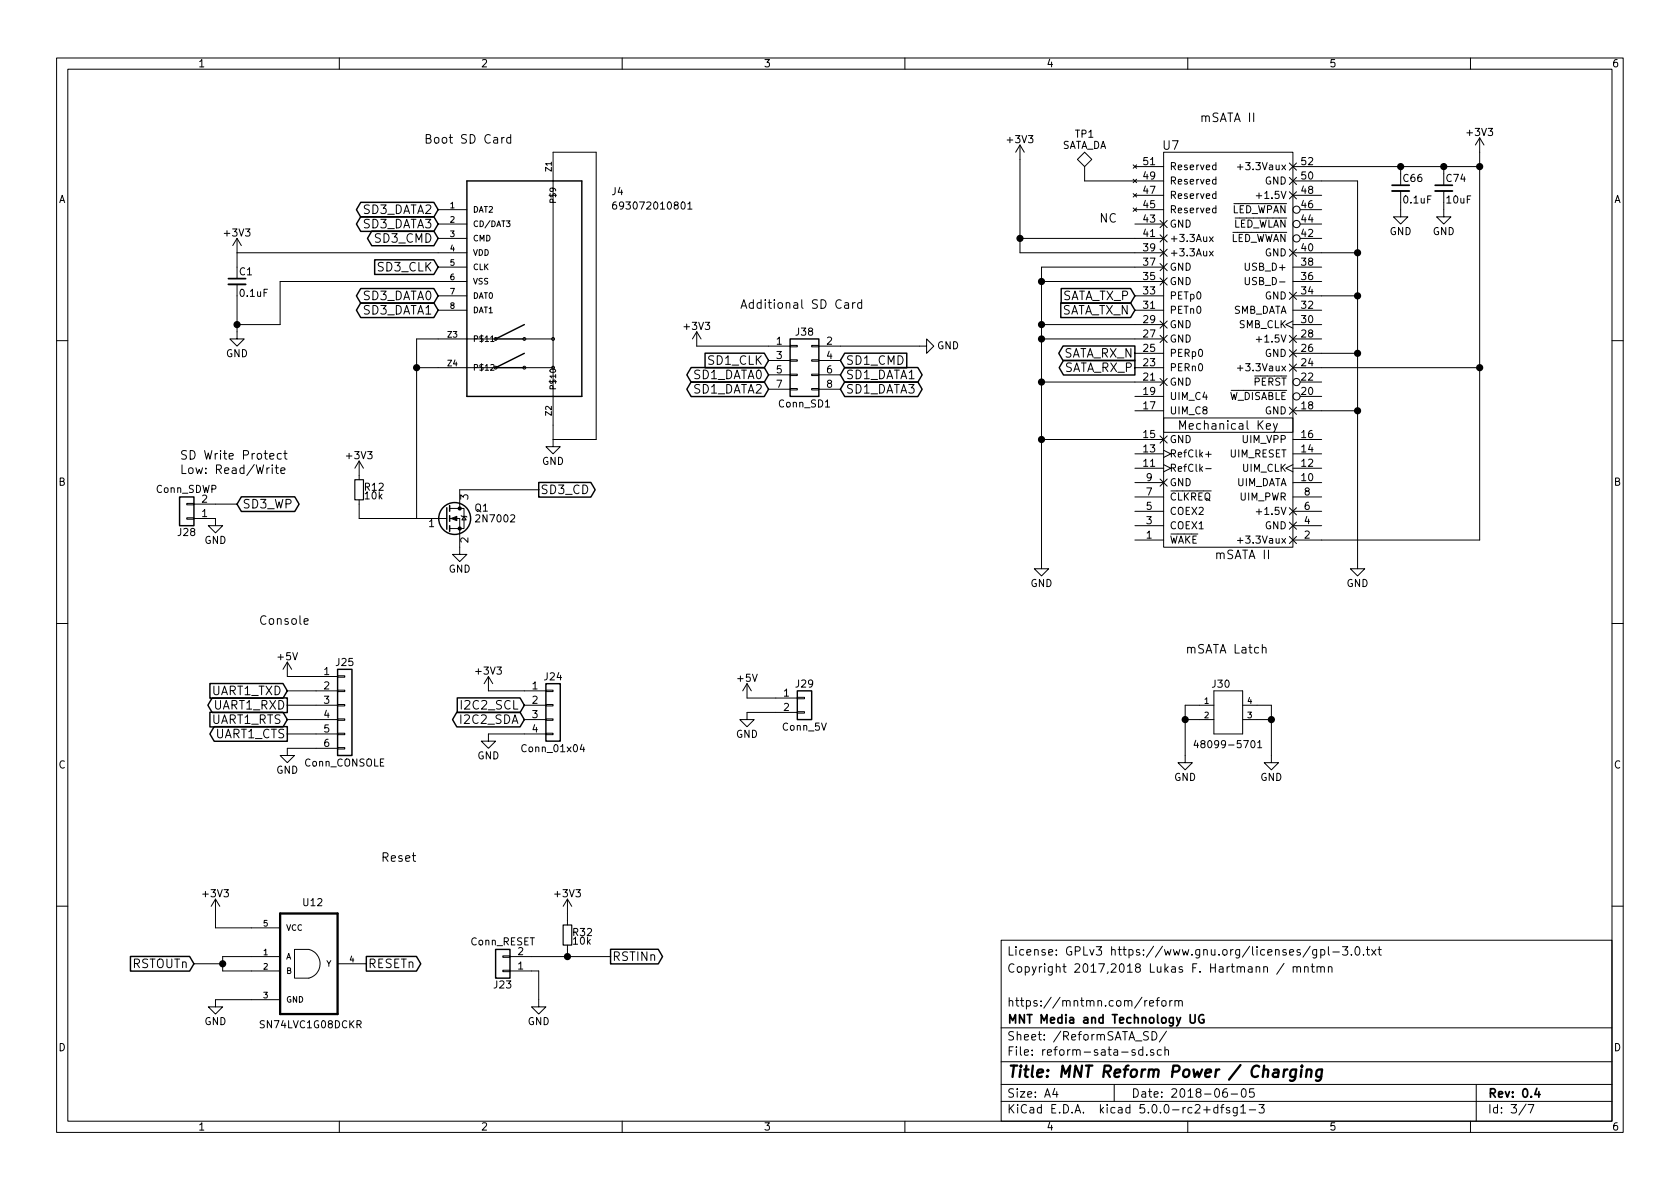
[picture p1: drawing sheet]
<svg xmlns="http://www.w3.org/2000/svg" width="297mm" height="210mm" viewBox="0 0 297 210" stroke-linecap="round" stroke-linejoin="round" font-family="sans-serif">
<g fill="none" stroke="#000" stroke-width=".18">
<path d="M10 10.3h277v189.9h-277zM12 12.2h273v186.1h-273zM60 10.3v1.9M110 10.3v1.9M160 10.3v1.9M210 10.3v1.9M260 10.3v1.9M77.5 37.1h5M77.5 39.6h5M88.7 24.3v1M89.2 24.3l-.4 .1-.1 .2M89.5 39.1h.7l-.4 .3 .4 .2-.1 .4-.1 .1-.5-.1"/>
<path d="M90.3 24.4l-.4-.1-.3 .3v.4l.1 .2h.6M90.3 23.8v1.5M97.8 26.9h7.6v50.8h-7.6zM108.9 35.7h-.2a.79 .79 0 0 0-.1 1.3l.4-.2v-.5l-.4-.1-.3 .2M121.6 36.1l.4-.4v1.3M121.6 37h.8M180.3 25.6v19.1h25.4M180.3 25.6l-.7 1.3M180.3 25.6l.8 1.3M190.5 28.2l1.3-1.3 1.2 1.3-1.2 1.3zM191.8 29.5v2.5h13.9M200.4 29.2l.6 .6"/>
<path d="M200.4 34.2l.6 .6M200.4 36.8l.6 .6M200.4 31.7l.6 .6M200.7 37.1h5M200.7 39.6h5M200.7 29.5h5M200.7 34.5h5M201 29.2l-.6 .6M201 36.8l-.6 .6M201 34.2l-.6 .6M201 31.7l-.6 .6M205.1 39l1.3 1.3"/>
<path d="M205.7 26.9h22.9v69.9h-22.9zM206.4 39l-1.3 1.3M215 29.2h-.4l-.2 .2 .1 .6h.5M215 36.8h-.4l-.2 .2 .1 .6h.5M215 34.3h-.4l-.2 .2 .1 .5h.5M215 31.8l-.4-.1-.2 .2 .1 .6h.5M215 28.7v1.3M215 31.3v1.3M215 33.8v1.3M215 36.4v1.2M218.8 29.5h1M219.3 29.1v.9"/>
<path d="M222.1 34.6h1M228 31.4l1.2 1.2M228 28.8l1.2 1.3M228 33.9l1.2 1.3M228.6 32h11.4v68.6h1.3l-1.3 1.2-1.2-1.2h1.2M228.6 29.5h33M228.6 34.5h5.1M229.2 31.4l-1.2 1.2M229.2 28.8l-1.2 1.3M229.2 33.9l-1.2 1.3M229.9 37.1h3.8M229.9 39.6h3.8"/>
<path d="M247.6 33.8v4.5h1.3l-1.3 1.3-1.2-1.3h1.2M247.6 29.5v1.2M255.3 33.8v4.5h1.2l-1.2 1.3-1.3-1.3h1.3M255.3 29.5v1.2M261.6 24.4v71.1h-33M261.6 24.4l-.7 1.2M261.6 24.4l.8 1.2M41.9 50.3v9.6h1.3l-1.3 1.3-1.3-1.3h1.3M41.9 42.2l-.8 1.2M41.9 42.2v5M41.9 42.2l.8 1.2M41.9 44.7h40.6"/>
<path d="M77.5 42.2h5M77.5 47.2h5M77.5 52.3h5M77.5 54.9h5M82.5 49.8h-33v7.6h-7.6M87.6 59.9h-13.9v31.8M92.7 59.9h5.1M123.2 58.7l-.8 1.2M123.2 58.7v2.5h16.5M123.2 58.7l.8 1.2M149.4 53.6h.6v.9M150 53.9h-.5a.3 .3 0 0 0-.2 .3 .3 .3 0 0 0 .2 .3h.5"/>
<path d="M150.7 53.5v1M151.2 53.5l-.3 .1-.2 .2M152.3 53.6l-.4-.1-.3 .3 .2 .7h.5M152.3 53v1.5M180.3 42.2h25.4M184.1 49.8h21.6M184.1 57.4h21.6M184.1 59.9h21.6M200.7 52.3h5M200.7 54.9h5M205.1 41.5l1.3 1.3M205.1 49.1l1.3 1.3"/>
<path d="M205.1 59.3l1.3 1.3M205.1 46.6l1.3 1.3M205.1 56.8l1.3 1.2M205.1 44.1l1.3 1.2M205.7 47.2h-21.6v53.4h1.3l-1.3 1.2-1.2-1.2h1.2M206.4 41.5l-1.3 1.3M206.4 49.1l-1.3 1.3M206.4 59.3l-1.3 1.3M206.4 46.6l-1.3 1.3M206.4 56.8l-1.3 1.2M206.4 44.1l-1.3 1.2M213.8 41.9l.7 .8"/>
<path d="M213.8 44.4l.7 .9M214.5 41.9l-.7 .8M214.5 44.4l-.7 .9M220.2 49.1v1l.2 .2h.4l.1-.2v-1M228 44.1l1.2 1.2M228 51.7l1.2 1.3M228 59.3l1.2 1.3M228.6 56.8l-1.3 .6 1.3 .6M228.6 44.7h11.4M228.6 49.8h5.1M228.6 57.4h5.1M228.6 59.9h5.1"/>
<path d="M228.6 47.2h5.1M228.6 52.3h11.4M228.6 54.9h5.1M229.2 44.1l-1.2 1.2M229.2 51.7l-1.2 1.3M229.2 59.3l-1.2 1.3M229.9 42.2h3.8M10 60.2h2M50.4 79.7v1.3l.3 .2M73.7 65h13.9M86.8 64.5h.4l.2 .2-.7 .8h.7M86.8 60.4h.6"/>
<path d="M92.7 65h5.1M97.3 65.4a.5 .5 0 0 1 .6-.2 .5 .5 0 0 1 .3 .5 .58 .58 0 0 1-1-.2zM97.8 77.7v1.3h1.3l-1.3 1.3-1.3-1.3h1.3M135.9 63.7h3.8M135.9 66.3h3.8M135.9 68.8h3.8M139.7 68.7h1.3v.3h-1.3zM139.7 66.2h1.3v.2h-1.3zM139.7 63.6h1.3v.3h-1.3zM139.7 61.1h1.3v.2h-1.3zM143.5 68.7h1.3v.3h-1.3zM143.5 66.2h1.3v.2h-1.3z"/>
<path d="M143.5 63.6h1.3v.3h-1.3zM143.5 61.1h1.3v.2h-1.3zM144.8 61.2h19v-1.3l1.3 1.3-1.3 1.3v-1.3M144.8 63.7h3.8M144.8 66.3h3.8M144.8 68.8h3.8M184.1 77.7h21.6M184.1 67.6h21.6M200.7 65h5M200.7 70.1h5M200.7 62.5h5M200.7 72.6h5"/>
<path d="M205.1 66.9l1.3 1.3M205.1 77.1l1.3 1.3M205.7 73.9h22.9v2.5h-22.9zM205.7 79.6l1.3 .7-1.3 .6M206.4 66.9l-1.3 1.3M206.4 77.1l-1.3 1.3M208.6 75.9v-1.5l.5 1.1 .5-1.1v1.5M213.7 79.9v.9M218.8 65.1h1M219.3 64.6v1M222.1 60h1M225.1 74.9l.4 1"/>
<path d="M225.9 74.9l-.6 1.4-.2 .1M228 64.4l1.2 1.3M228 61.8l1.2 1.3M228 72l1.2 1.3M228.6 65h33M228.6 77.7h5.1M228.6 62.5h11.4M228.6 72.6h11.4M229.2 61.8l-1.2 1.3M229.2 64.4l-1.2 1.3M229.2 72l-1.2 1.3M229.9 70.1h3.8"/>
<path d="M229.9 67.6h3.8M285 60.2h2M33 89h1.3v.3h-1.3zM33 91.6h1.3v.2h-1.3zM34.3 91.7h3.8v1.3h1.3l-1.3 1.2-1.3-1.2h1.3M34.3 89.1h7.6M47.7 80.7l.7-.2v-.2l-.5-.1-.2 .2 .1 .7h.6M48.1 82.2v.1M48.1 82.7v1M48.6 82.7h.6M48.9 82.2v1.3l.3 .2M49.7 83.2l.7-.1-.1-.3-.4-.1-.2 .2v.8h.6"/>
<path d="M49.7 80.3l-.4-.1-.3 .3 .1 .6h.6M50.2 80.2h.5M63.5 88.4v3.3h15.5M63.5 81.5l-.8 1.3M63.5 81.5v3.3M63.5 81.5l.8 1.3M79.5 91.7h1.8v6.3h1.2l-1.2 1.3-1.3-1.3h1.3M79.5 89.9h1.8M81.3 89.9h.7v3.6h-2.5M81.5 91.2l.2 .1h.7l.1 .1M82 91.3l.4 .6h-.7zM95.2 86.6h-13.9v3.3"/>
<path d="M200.7 95.5h5M200.7 93h5M200.7 90.4h5M200.7 87.9h5M200.7 85.3h5M200.7 82.8h5M200.7 80.3h5M205.1 84.7l1.3 1.3M205.7 82.2l1.3 .6-1.3 .6M206.4 84.7l-1.3 1.3M213.2 82.9h.9M213.2 80.3h.9"/>
<path d="M218.8 95.6h1M219.3 95.1v1M222.1 90.5h1M228 94.9l1.2 1.2M228 92.3l1.2 1.3M228 89.8l1.2 1.3M228.6 82.2l-1.3 .6 1.3 .6M228.6 93h5.1M228.6 90.4h5.1M228.6 87.9h5.1M228.6 85.3h5.1M228.6 82.8h5.1"/>
<path d="M228.6 80.3h5.1M229.2 94.9l-1.2 1.2M229.2 92.3l-1.2 1.3M229.2 89.8l-1.2 1.3M10 110.3h2M50.8 117.1v2.5h8.9M50.8 117.1l-.8 1.3M50.8 117.1l.8 1.3M53.8 109.9l.7-.2-.1-.2-.4-.1-.2 .2v.7h.6M59.7 119.5h1.3v.3h-1.3zM86.4 119.6v2.6h10.1M86.4 119.6l-.8 1.3"/>
<path d="M86.4 119.6l.7 1.3M223.2 114.6l.2-.1h.4l.1 1M285 110.3h2M50.8 122.2h8.9M50.8 124.7h8.9M50.8 127.2h8.9M50.8 129.8h8.9M59.7 132.2h1.3v.3h-1.3zM59.7 129.7h1.3v.2h-1.3zM59.7 127.1h1.3v.3h-1.3zM59.7 124.6h1.3v.2h-1.3zM59.7 122h1.3v.3h-1.3z"/>
<path d="M59.7 132.3h-8.9v1.3h1.3l-1.3 1.3-1.3-1.3h1.3M92.7 124.7h3.8M92.7 127.2h3.8M96.5 129.7h1.3v.2h-1.3zM96.5 127.1h1.3v.3h-1.3zM96.5 124.6h1.3v.2h-1.3zM96.5 122h1.3v.3h-1.3zM96.5 129.8h-10.1v1.3h1.2l-1.2 1.2-1.3-1.2h1.3M102.9 131.6l-.3 .9h.8M103.2 132.1v.8M132.1 120.9v2.5h8.9M132.1 120.9l-.8 1.3"/>
<path d="M132.1 120.9l.7 1.3M141 125.9h1.2v.2h-1.2zM141 123.3h1.2v.3h-1.2zM141 126h-8.9v1.2h1.2l-1.2 1.3-1.3-1.3h1.3M209.5 127.2h5.1M211.4 130.9l-.3 .9h.8M211.7 131.4v.8M214.6 124.7h-5.1v10.2h1.3l-1.3 1.2-1.2-1.2h1.2M214.6 122.2h5.1v7.6h-5.1zM219.7 124.7h5.1v10.2h1.3l-1.3 1.2-1.3-1.2h1.3M219.7 127.2h5.1M222.4 131.3l.3-.3v1.2"/>
<path d="M222.4 132.2h.7M38.1 159v5.1h11.4M38.1 159l-.8 1.3M38.1 159l.8 1.3M100.3 159l-.7 1.3M100.3 159v4.6M100.3 159l.8 1.3M10 160.2h2M34.3 170.4h5.1M49.5 176.8h-11.4v1.2h1.3l-1.3 1.3-1.3-1.3h1.3M49.5 169.2h-10.1v2.5h10.1M52.1 167.9h2.5a2.62 2.62 0 0 1 2 2.5 2.62 2.62 0 0 1-2 2.6h-2.5z"/>
<path d="M59.7 170.4h5.1M88.9 169h1.3v.3h-1.3zM88.9 171.6h1.3v.2h-1.3zM90.2 171.7h5v6.3h1.3l-1.3 1.3-1.2-1.3h1.2M90.2 169.2h17.7M100.3 167.1v2.1M177 166.3h108v32h-108zM202.4 176.9v1M202.8 176.9l-.3 .2-.1 .1M203.3 177.4l.7-.1-.1-.3-.4-.1-.2 .2v.7h.6M204.4 176.9h.6M205 176.4l-.3 .1-.1 .2v1.2"/>
<path d="M205.5 177.1l.2-.2 .4 .2v.7l-.2 .1-.4-.1zM206.8 176.9v1M207.3 176.9l-.3 .1-.2 .2M207.7 177.1l.1-.1a.37 .37 0 0 1 .6 .1v.8M207.7 176.9v1M208.4 177.1l.1-.1a.37 .37 0 0 1 .5 .1v.8M227 170.4l-1.3 1.9M228.7 171.1v-.1a.37 .37 0 0 1 .6 .1v.8M228.7 170.9v1M229.3 171.1l.2-.2 .4 .1v.9M230.7 171.1l.2-.2 .3 .1 .1 .9M230.7 170.9v1"/>
<path d="M231.6 167.3l-1.2 2M231.8 170.9h.6M232 170.4v1.3l.4 .2M232.8 167.9l-.1 1.4-.2 .1-.3-.1M232.8 168l-.4-.1-.3 .3 .1 .6 .2 .1 .4-.1M232.9 171.1v-.1a.37 .37 0 0 1 .6 .1v.8M232.9 170.9v1M233.5 171.1l.1-.1a.37 .37 0 0 1 .6 .1v.8M233.5 168l.4-.1 .3 .3v.6l-.3 .1-.4-.1M233.5 167.9v1.5M234.9 171.1l.2-.2 .3 .1 .1 .9M234.9 167.4v1.3l.2 .2"/>
<path d="M234.9 170.9v1M235.7 168.3h1.1M237.4 167.4h.9l-.5 .6 .4 .1v.7l-.2 .1-.6-.1M238.9 168.8v.1M239.7 167.6l.2-.2a.81 .81 0 0 1 .6 .6 .81 .81 0 0 1-.3 .8l-.1 .1a.79 .79 0 0 1-.4-1.3zM241.1 168.8v.1M241.6 167.9h.5M241.8 167.4v1.3l.3 .2M242.5 167.9l.8 1M243.3 167.9l-.8 1M243.6 167.9h.6M243.9 167.4v1.3l.3 .2"/>
<path d="M285 160.2h2M60 198.3v1.9M110 198.3v1.9M160 198.3v1.9M177 194.8h108M177 191.8h108M177 187.8h108M177 181.8h108M186.5 192.5l-.4 1h1M186.8 193v1M197 191.8v3M200.7 185.7l-.4-.1-.2 .2 .1 .2 .5 .2v.3h-.6"/>
<path d="M202.1 185.7l-.5-.1-.3 .3 .1 .6 .2 .1 .5-.1M202.1 185.1v1.5M202.8 186.5v.1M203 182.5l-.5-.1-.3 .3 .1 .3 .7 .4v.4a.62 .62 0 0 1-.8 0M203.7 182.4a.76 .76 0 0 1 .9 .8 .76 .76 0 0 1-.9 .7zM204 185.7l-.4-.1-.2 .2 .1 .2 .5 .2v.3h-.6M205.3 185.7l-.4-.1-.3 .3 .1 .6 .2 .1 .4-.1M206 185.7l.2-.1 .4 .1v.9M206 185.1v1.5M206.2 182.3l-1.2 2M210 198.3v1.9M215.3 195.9l-.4-.1-.3 .3 .1 .6 .2 .1 .4-.1"/>
<path d="M215.3 195.3v1.5M215.8 195.8h.6M216.4 195.3l-.4 .2v1.3M216.9 192.5a.62 .62 0 0 0-.7 .7l.1 .7 .2 .1 .5-.1v-.5l-.1-.2-.4-.1-.3 .3M217.4 195.9a.37 .37 0 0 0-.6 .1l.1 .3 .5 .1v.1l-.2 .3-.4-.1M217.7 193.5h1.1M218.7 195.8v1.2l-.2 .3h-.4M218.7 195.9l-.4-.1-.3 .3 .2 .6h.5M219.4 195.8l.4-.5v1.5M219.4 196.8h.8M219.6 192.7l.4-.2a.94 .94 0 0 1 0 1.5 .82 .82 0 0 1-.4-1.3zM220.9 196.3h1.1"/>
<path d="M221.7 192.5h-.7l-.1 .7 .2-.1 .5 .1 .2 .2-.1 .5-.2 .1-.6-.1M222.6 195.3h.9l-.5 .6 .4 .1v.7l-.2 .1-.6-.1M260 198.3v1.9M261 191.8v6.5M269.8 195.2l-1.2 2M270.2 195.3h1l-.6 1.5"/>
<circle cx="229.2" cy="39.6" r=".63"/>
<circle cx="229.2" cy="37.1" r=".63"/>
<circle cx="87.6" cy="59.9" r=".25"/>
<circle cx="92.7" cy="59.9" r=".25"/>
<circle cx="97.8" cy="59.9" r=".25"/>
<circle cx="229.2" cy="42.2" r=".63"/>
<circle cx="87.6" cy="65" r=".25"/>
<circle cx="92.7" cy="65" r=".25"/>
<circle cx="97.8" cy="65" r=".25"/>
<circle cx="229.2" cy="67.6" r=".63"/>
<circle cx="229.2" cy="70.1" r=".63"/>
</g>
<path d="M246.1 32.8h3.1M253.7 32.8h3.1M40.4 49.3h3M210.4 179.4v1.2l.3 .3h.3l.3-.3v-1.2M212.8 179.5a.73 .73 0 0 0-.9 .5 .73 .73 0 0 0 .5 .9l.5-.1v-.5h-.3M271.7 192.5l-.3 1h.9M272.1 193v1" fill="none" stroke="#000" stroke-width=".3"/>
<path d="M49.5 161.5h10.2v17.8h-10.2zM227.1 189.1l-.2 1.3M227.6 189.1a.54 .54 0 0 0-.6 .4M229.2 189.2a.68 .68 0 0 0-1 .3l-.1 .6 .1 .2 .2 .1 .6-.1M229.2 189.1l-.2 1.6a.62 .62 0 0 1-.9 .3M230.1 189.1l-.1 1.3M230.2 188.4v.2l.1-.1-.1-.1v.2M231.1 189.3a.5 .5 0 0 1 .8 .1l-.1 1M231.1 189.1l-.2 1.3M233.8 189.1l-.2 1.6a.6 .6 0 0 1-.9 .3M233.8 189.2a.68 .68 0 0 0-1 .3l-.1 .6 .1 .2 .2 .1 .6-.1" fill="none" stroke="#000" stroke-width=".41"/>
<g fill="none" stroke="#000" stroke-width=".25">
<path d="M63.8 35.8h12.9l.8 1.3-.8 1.3h-12.9l-.8-1.3zM63.8 38.3h12.9l.8 1.3-.8 1.3h-12.9l-.8-1.3zM82.5 32h20.4v38.1h-20.4zM63.8 51h12.9l.8 1.3-.8 1.3h-12.9l-.8-1.3zM63.8 53.6h12.9l.8 1.3-.8 1.3h-12.9l-.8-1.3zM65.7 40.9h11l.8 1.3-.8 1.3h-11l-.7-1.3zM66.2 45.9h10.5l.8 1.3-.8 1.3h-10.5zM92.7 57.4l-5.1 2.5h5.1M139.7 59.9h5.1v10.2h-5.1zM187.6 53.6h12.3l.8 1.3-.8 1.3h-12.3zM187.6 51h12.3l.8 1.3-.8 1.3h-12.3zM92.7 62.5l-5.1 2.5h5.1"/>
<path d="M122.2 65h12.9l.8 1.3-.8 1.3h-12.9l-.8-1.3zM122.2 67.5h12.9l.8 1.3-.8 1.3h-12.9l-.8-1.3zM124.7 62.5h10.4l.8 1.2-.8 1.3h-10.4zM149.4 65h12.9l.7 1.3-.7 1.3h-12.9l-.8-1.3zM149.4 67.5h12.9l.7 1.3-.7 1.3h-12.9l-.8-1.3zM149.4 62.5h10.9v2.5h-10.9l-.8-1.3zM188 61.2h12.7v2.6h-12.7l-.8-1.3zM188 63.7h12.7v2.6h-12.7l-.7-1.3zM31.7 87.9h2.6v5.1h-2.6zM42.7 87.9h9.4l.8 1.2-.8 1.3h-9.4l-.8-1.3zM79 89.8v3.8M79.5 89.4v1"/>
<path d="M79.5 91.2v1M79.5 93v1M95.2 85.3h9.3l.7 1.3-.7 1.3h-9.3zM59.7 118.4h2.5v15.2h-2.5zM37.1 120.9h12.9l.8 1.3-.8 1.3h-12.9zM37.1 126h12.9l.8 1.2-.8 1.3h-12.9zM37.5 123.4h13.3v2.6h-13.3l-.7-1.3zM37.9 128.5h12.9v2.6h-12.9l-.8-1.3zM80.8 126h11.1l.8 1.2-.8 1.3h-11.1l-.8-1.3zM80.8 123.4h11.1l.8 1.3-.8 1.3h-11.1zM96.5 120.9h2.6v10.2h-2.6zM141 122.2h2.5v5h-2.5z"/>
<path d="M23.1 169.1h10.4l.8 1.3-.8 1.3h-10.4zM64.8 169.1h8.8l.8 1.3-.8 1.3h-8.8zM87.6 167.9h2.6v5.1h-2.6zM107.9 167.9h8.5l.7 1.3-.7 1.3h-8.5z"/>
<circle cx="80.4" cy="91.7" r="2.82"/>
</g>
<path d="M246.1 33.8h3.1M253.7 33.8h3.1M40.4 50.3h3" fill="none" stroke="#000" stroke-width=".33"/>
<g fill="#000" stroke="#000" stroke-width=".25">
<circle cx="247.7" cy="29.5" r=".51"/>
<circle cx="255.3" cy="29.5" r=".51"/>
<circle cx="261.6" cy="29.5" r=".51"/>
<circle cx="41.9" cy="57.4" r=".51"/>
<circle cx="180.3" cy="42.2" r=".51"/>
<circle cx="184.2" cy="59.9" r=".51"/>
<circle cx="184.2" cy="57.4" r=".51"/>
<circle cx="184.2" cy="49.8" r=".51"/>
<circle cx="240" cy="44.7" r=".51"/>
<circle cx="240" cy="52.3" r=".51"/>
<circle cx="73.7" cy="65" r=".51"/>
<circle cx="184.2" cy="77.7" r=".51"/>
<circle cx="184.2" cy="67.6" r=".51"/>
<circle cx="240" cy="72.6" r=".51"/>
<circle cx="240" cy="62.5" r=".51"/>
<circle cx="261.6" cy="65" r=".51"/>
<circle cx="209.6" cy="127.2" r=".51"/>
<circle cx="224.8" cy="127.2" r=".51"/>
<circle cx="39.4" cy="170.4" r=".51"/>
<circle cx="100.3" cy="169.2" r=".51"/>
</g>
<g fill="#000" stroke="#000" stroke-width=".18">
<path d="M79.8 91.7l1-.4v.8z"/>
<circle cx="81.3" cy="89.9" r=".28"/>
<circle cx="81.3" cy="93.5" r=".28"/>
</g>
<path d="M62.7 84.8h1.6v3.6h-1.6zM99.6 163.6h1.5v3.5h-1.5z" fill="none" stroke="#000" stroke-width=".2"/>
<text font-size="2.8" x="178" y="190.5">Title: MNT Reform Power / Charging</text>
<g font-size="2.1">
<text x="212.1" y="21.6">mSATA II</text>
<text x="74.9" y="25.4">Boot SD Card</text>
<text x="205.7" y="26.5">U7</text>
<text x="64.2" y="37.8">SD3_DATA2</text>
<text x="64.2" y="40.4">SD3_DATA3</text>
<text x="194.3" y="39.4">NC</text>
<text x="66.4" y="42.9">SD3_CMD</text>
<text x="64.2" y="53.1">SD3_DATA0</text>
<text x="66.9" y="48">SD3_CLK</text>
<text x="187.5" y="53.1">SATA_TX_P</text>
<text x="64.2" y="55.6">SD3_DATA1</text>
<text x="130.8" y="54.6">Additional SD Card</text>
<text x="187.4" y="55.6">SATA_TX_N</text>
<text x="125.3" y="64.5">SD1_CLK</text>
<text x="149.5" y="64.5">SD1_CMD</text>
<text x="187.8" y="63.2">SATA_RX_N</text>
<text x="187.9" y="65.8">SATA_RX_P</text>
<text x="122.6" y="67.1">SD1_DATA0</text>
<text x="122.6" y="69.6">SD1_DATA2</text>
<text x="149.5" y="67.1">SD1_DATA1</text>
<text x="149.5" y="69.6">SD1_DATA3</text>
<text x="209.2" y="76">Mechanical Key</text>
<text x="31.7" y="81.3">SD Write Protect</text>
<text x="31.7" y="83.8">Low: Read/Write</text>
<text x="42.8" y="89.9">SD3_WP</text>
<text x="95.5" y="87.4">SD3_CD</text>
<text x="215" y="98.9">mSATA II</text>
<text x="45.7" y="110.5">Console</text>
<text x="209.5" y="115.6">mSATA Latch</text>
<text x="37.4" y="122.9">UART1_TXD</text>
<text x="37.8" y="125.5">UART1_RXD</text>
<text x="81.9" y="125.5">I2C2_SCL</text>
<text x="37.4" y="128">UART1_RTS</text>
<text x="38" y="130.6">UART1_CTS</text>
<text x="81.7" y="128">I2C2_SDA</text>
<text x="67.3" y="152.4">Reset</text>
<text x="23.3" y="171.2">RSTOUTn</text>
<text x="65" y="171.2">RESETn</text>
<text x="108.2" y="169.9">RSTINn</text>
<text x="178" y="172">Copyright 2017,2018 Lukas F. Hartmann / mntmn</text>
<text x="178" y="169">License: GPLv3 https://www.gnu.org/licenses/gpl-3.0.txt</text>
<text x="178" y="178">https://mntmn.com/reform</text>
<text x="178" y="184">Sheet: /ReformSATA_SD/</text>
<text x="178" y="181">MNT Media and Technology UG</text>
<text x="178" y="186.7">File: reform-sata-sd.sch</text>
<text x="178" y="196.9">KiCad E.D.A. kicad 5.0.0-rc2+dfsg1-3</text>
<text x="178" y="194.1">Size: A4</text>
<text x="200" y="194.1">Date: 2018-06-05</text>
<text x="263" y="194.1">Rev: 0.4</text>
<text x="263" y="196.9">Id: 3/7</text>
</g>
<g font-size="1.8">
<text x="35" y="11.9">1</text>
<text x="85" y="11.9">2</text>
<text x="135" y="11.9">3</text>
<text x="185" y="11.9">4</text>
<text x="235" y="11.9">5</text>
<text x="285" y="11.9">6</text>
<text x="178.3" y="25.3">+3V3</text>
<text x="187.6" y="26.3">SATA_DA</text>
<text x="190.1" y="24.4">TP1</text>
<text x="202.2" y="29.2">51</text>
<text x="230.2" y="29.2">52</text>
<text x="259.5" y="24">+3V3</text>
<text x="10.4" y="35.9">A</text>
<text x="108.2" y="34.5">J4</text>
<text x="202.2" y="34.3">47</text>
<text x="202.2" y="31.7">49</text>
<text x="206.8" y="30.1">Reserved</text>
<text x="206.8" y="35.2">Reserved</text>
<text x="206.8" y="32.6">Reserved</text>
<text x="219.9" y="30.1">+3.3Vaux</text>
<text x="222.9" y="35.2">+1.5V</text>
<text x="223.6" y="32.6">GND</text>
<text x="230.2" y="31.7">50</text>
<text x="230.2" y="34.3">48</text>
<text x="248.2" y="32.2">C66</text>
<text x="248.3" y="36">0.1uF</text>
<text x="255.8" y="32.2">C74</text>
<text x="255.9" y="36">10uF</text>
<text x="285.4" y="35.9">A</text>
<text x="39.8" y="41.8">+3V3</text>
<text x="109.4" y="37.1">693072010801</text>
<text x="202.2" y="41.9">41</text>
<text x="202.2" y="39.4">43</text>
<text x="202.2" y="36.8">45</text>
<text x="206.8" y="40.3">GND</text>
<text x="206.8" y="37.7">Reserved</text>
<text x="217.7" y="37.7">LED_WPAN</text>
<text x="217.8" y="40.3">LED_WLAN</text>
<text x="230.2" y="41.9">42</text>
<text x="230.2" y="39.4">44</text>
<text x="230.2" y="36.8">46</text>
<text x="245.7" y="41.6">GND</text>
<text x="253.3" y="41.6">GND</text>
<text x="202.2" y="47">37</text>
<text x="202.2" y="44.4">39</text>
<text x="206.8" y="42.8">+3.3Aux</text>
<text x="206.8" y="47.9">GND</text>
<text x="206.8" y="45.3">+3.3Aux</text>
<text x="217.2" y="42.8">LED_WWAN</text>
<text x="220.5" y="47.9">USB_D+</text>
<text x="223.6" y="45.3">GND</text>
<text x="230.2" y="44.4">40</text>
<text x="230.2" y="47">38</text>
<text x="42.4" y="48.7">C1</text>
<text x="42.5" y="52.5">0.1uF</text>
<text x="202.2" y="52.1">33</text>
<text x="202.2" y="49.5">35</text>
<text x="206.8" y="53">PETp0</text>
<text x="206.8" y="50.4">GND</text>
<text x="221" y="50.4">USB_D-</text>
<text x="223.6" y="53">GND</text>
<text x="230.2" y="52.1">34</text>
<text x="230.2" y="49.5">36</text>
<text x="121.1" y="58.3">+3V3</text>
<text x="140.8" y="59.4">J38</text>
<text x="202.2" y="54.6">31</text>
<text x="202.2" y="59.7">27</text>
<text x="202.2" y="57.1">29</text>
<text x="206.8" y="55.5">PETn0</text>
<text x="206.8" y="58">GND</text>
<text x="217.8" y="55.5">SMB_DATA</text>
<text x="219" y="58">SMB_CLK</text>
<text x="230.2" y="57.1">30</text>
<text x="230.2" y="54.6">32</text>
<text x="230.2" y="59.7">28</text>
<text x="40" y="63.2">GND</text>
<text x="137.3" y="61">1</text>
<text x="137.3" y="63.5">3</text>
<text x="146.2" y="61">2</text>
<text x="146.2" y="63.5">4</text>
<text x="165.7" y="61.8">GND</text>
<text x="202.2" y="64.8">23</text>
<text x="202.2" y="62.2">25</text>
<text x="206.8" y="65.7">PERn0</text>
<text x="206.8" y="63.1">PERp0</text>
<text x="206.8" y="60.6">GND</text>
<text x="219.9" y="65.7">+3.3Vaux</text>
<text x="222.9" y="60.6">+1.5V</text>
<text x="223.6" y="63.1">GND</text>
<text x="230.2" y="64.8">24</text>
<text x="230.2" y="62.2">26</text>
<text x="137.3" y="66">5</text>
<text x="137.3" y="68.6">7</text>
<text x="146.2" y="66">6</text>
<text x="146.2" y="68.6">8</text>
<text x="202.2" y="67.3">21</text>
<text x="202.2" y="69.8">19</text>
<text x="206.8" y="68.2">GND</text>
<text x="206.8" y="70.7">UIM_C4</text>
<text x="217.2" y="70.7">W_DISABLE</text>
<text x="221.7" y="68.2">PERST</text>
<text x="230.2" y="69.8">20</text>
<text x="230.2" y="67.3">22</text>
<text x="137.8" y="72.1">Conn_SD1</text>
<text x="202.2" y="77.5">15</text>
<text x="202.2" y="72.4">17</text>
<text x="206.8" y="73.3">UIM_C8</text>
<text x="223.6" y="73.3">GND</text>
<text x="230.2" y="77.5">16</text>
<text x="230.2" y="72.4">18</text>
<text x="61.4" y="81.2">+3V3</text>
<text x="95.8" y="82.2">GND</text>
<text x="202.2" y="82.5">11</text>
<text x="202.2" y="80">13</text>
<text x="206.8" y="83.4">RefClk-</text>
<text x="206.8" y="80.9">RefClk+</text>
<text x="206.8" y="78.4">GND</text>
<text x="217.4" y="80.9">UIM_RESET</text>
<text x="219.7" y="83.4">UIM_CLK</text>
<text x="219.8" y="78.4">UIM_VPP</text>
<text x="230.2" y="82.5">12</text>
<text x="230.2" y="80">14</text>
<text x="10.4" y="85.9">B</text>
<text x="27.6" y="87.2">Conn_SDWP</text>
<text x="35.7" y="88.9">2</text>
<text x="64.5" y="86.8">R12</text>
<text x="64.6" y="88.3">10k</text>
<text x="82.8" y="88.4" transform="rotate(-90 82.8 88.4)">3</text>
<text x="202.7" y="87.6">7</text>
<text x="202.7" y="85.1">9</text>
<text x="206.8" y="88.5">CLKREQ</text>
<text x="206.8" y="86">GND</text>
<text x="218.4" y="86">UIM_DATA</text>
<text x="219.2" y="88.5">UIM_PWR</text>
<text x="230.2" y="85.1">10</text>
<text x="230.7" y="87.6">8</text>
<text x="285.4" y="85.9">B</text>
<text x="31.5" y="94.8">J28</text>
<text x="35.7" y="91.4">1</text>
<text x="75.8" y="93.2">1</text>
<text x="82.8" y="96" transform="rotate(-90 82.8 96)">2</text>
<text x="84" y="90.5">Q1</text>
<text x="84.5" y="92.4">2N7002</text>
<text x="202.7" y="95.2">1</text>
<text x="202.7" y="92.7">3</text>
<text x="202.7" y="90.2">5</text>
<text x="206.8" y="93.6">COEX1</text>
<text x="206.8" y="91.1">COEX2</text>
<text x="222.9" y="91.1">+1.5V</text>
<text x="223.6" y="93.6">GND</text>
<text x="230.7" y="95.2">2</text>
<text x="230.7" y="92.7">4</text>
<text x="230.7" y="90.2">6</text>
<text x="36.1" y="96.2">GND</text>
<text x="79.3" y="101.3">GND</text>
<text x="206.8" y="96.1">WAKE</text>
<text x="219.9" y="96.1">+3.3Vaux</text>
<text x="182.2" y="103.8">GND</text>
<text x="238.1" y="103.8">GND</text>
<text x="49.2" y="116.8">+5V</text>
<text x="57.3" y="119.4">1</text>
<text x="59.5" y="117.8">J25</text>
<text x="84.3" y="119.3">+3V3</text>
<text x="57.3" y="121.9">2</text>
<text x="57.3" y="124.5">3</text>
<text x="94.1" y="121.9">1</text>
<text x="94.1" y="124.5">2</text>
<text x="96.3" y="120.3">J24</text>
<text x="130.5" y="120.6">+5V</text>
<text x="138.6" y="123.2">1</text>
<text x="138.6" y="125.7">2</text>
<text x="140.8" y="121.6">J29</text>
<text x="214.4" y="121.6">J30</text>
<text x="57.3" y="127">4</text>
<text x="57.3" y="129.5">5</text>
<text x="94.1" y="127">3</text>
<text x="94.1" y="129.5">4</text>
<text x="130.1" y="130.5">GND</text>
<text x="138.4" y="129.2">Conn_5V</text>
<text x="10.4" y="135.9">C</text>
<text x="48.8" y="136.8">GND</text>
<text x="53.8" y="135.6">Conn_CONSOLE</text>
<text x="57.3" y="132.1">6</text>
<text x="84.4" y="134.3">GND</text>
<text x="92.6" y="133">Conn_01x04</text>
<text x="212.4" y="132.3">48099-5701</text>
<text x="285.4" y="135.9">C</text>
<text x="207.6" y="138.1">GND</text>
<text x="222.8" y="138.1">GND</text>
<text x="36" y="158.7">+3V3</text>
<text x="53.7" y="160.2">U12</text>
<text x="98.2" y="158.7">+3V3</text>
<text x="83.2" y="167.2">Conn_RESET</text>
<text x="101.4" y="165.5">R32</text>
<text x="101.4" y="167.1">10k</text>
<text x="91.6" y="171.4">1</text>
<text x="91.6" y="168.9">2</text>
<text x="87.4" y="174.8">J23</text>
<text x="10.4" y="185.9">D</text>
<text x="36.1" y="181.3">GND</text>
<text x="46.3" y="181.8">SN74LVC1G08DCKR</text>
<text x="93.3" y="181.3">GND</text>
<text x="285.4" y="185.9">D</text>
<text x="35" y="199.9">1</text>
<text x="85" y="199.9">2</text>
<text x="135" y="199.9">3</text>
<text x="185" y="199.9">4</text>
<text x="235" y="199.9">5</text>
<text x="285" y="199.9">6</text>
</g>
<g font-size="1.4">
<text x="97.5" y="30.3" transform="rotate(-90 97.5 30.3)">Z1</text>
<text x="98.3" y="35.5" transform="rotate(-90 98.3 35.5)">P$9</text>
<text x="79.6" y="36.8">1</text>
<text x="79.6" y="39.4">2</text>
<text x="79.6" y="41.9">3</text>
<text x="83.6" y="37.6">DAT2</text>
<text x="83.6" y="40.1">CD/DAT3</text>
<text x="79.6" y="44.4">4</text>
<text x="79.6" y="47">5</text>
<text x="83.6" y="42.7">CMD</text>
<text x="83.6" y="45.2">VDD</text>
<text x="83.6" y="47.7">CLK</text>
<text x="79.6" y="49.5">6</text>
<text x="79.6" y="52.1">7</text>
<text x="83.6" y="50.3">VSS</text>
<text x="83.6" y="52.8">DAT0</text>
<text x="79.2" y="59.7">Z3</text>
<text x="79.6" y="54.6">8</text>
<text x="83.6" y="55.4">DAT1</text>
<text x="79.2" y="64.8">Z4</text>
<text x="83.6" y="60.4">P$11</text>
<text x="83.6" y="65.5">P$12</text>
<text x="98.3" y="69.1" transform="rotate(-90 98.3 69.1)">P$10</text>
<text x="97.5" y="73.5" transform="rotate(-90 97.5 73.5)">Z2</text>
<text x="213" y="124.5">1</text>
<text x="220.6" y="124.5">4</text>
<text x="213" y="127">2</text>
<text x="220.6" y="127">3</text>
<text x="46.6" y="163.8">5</text>
<text x="50.5" y="164.6">VCC</text>
<text x="46.6" y="168.9">1</text>
<text x="46.6" y="171.4">2</text>
<text x="50.5" y="169.7">A</text>
<text x="50.5" y="172.2">B</text>
<text x="57.7" y="170.9">Y</text>
<text x="61.8" y="170.2">4</text>
<text x="46.6" y="176.5">3</text>
<text x="50.5" y="177.3">GND</text>
</g>
</svg>
